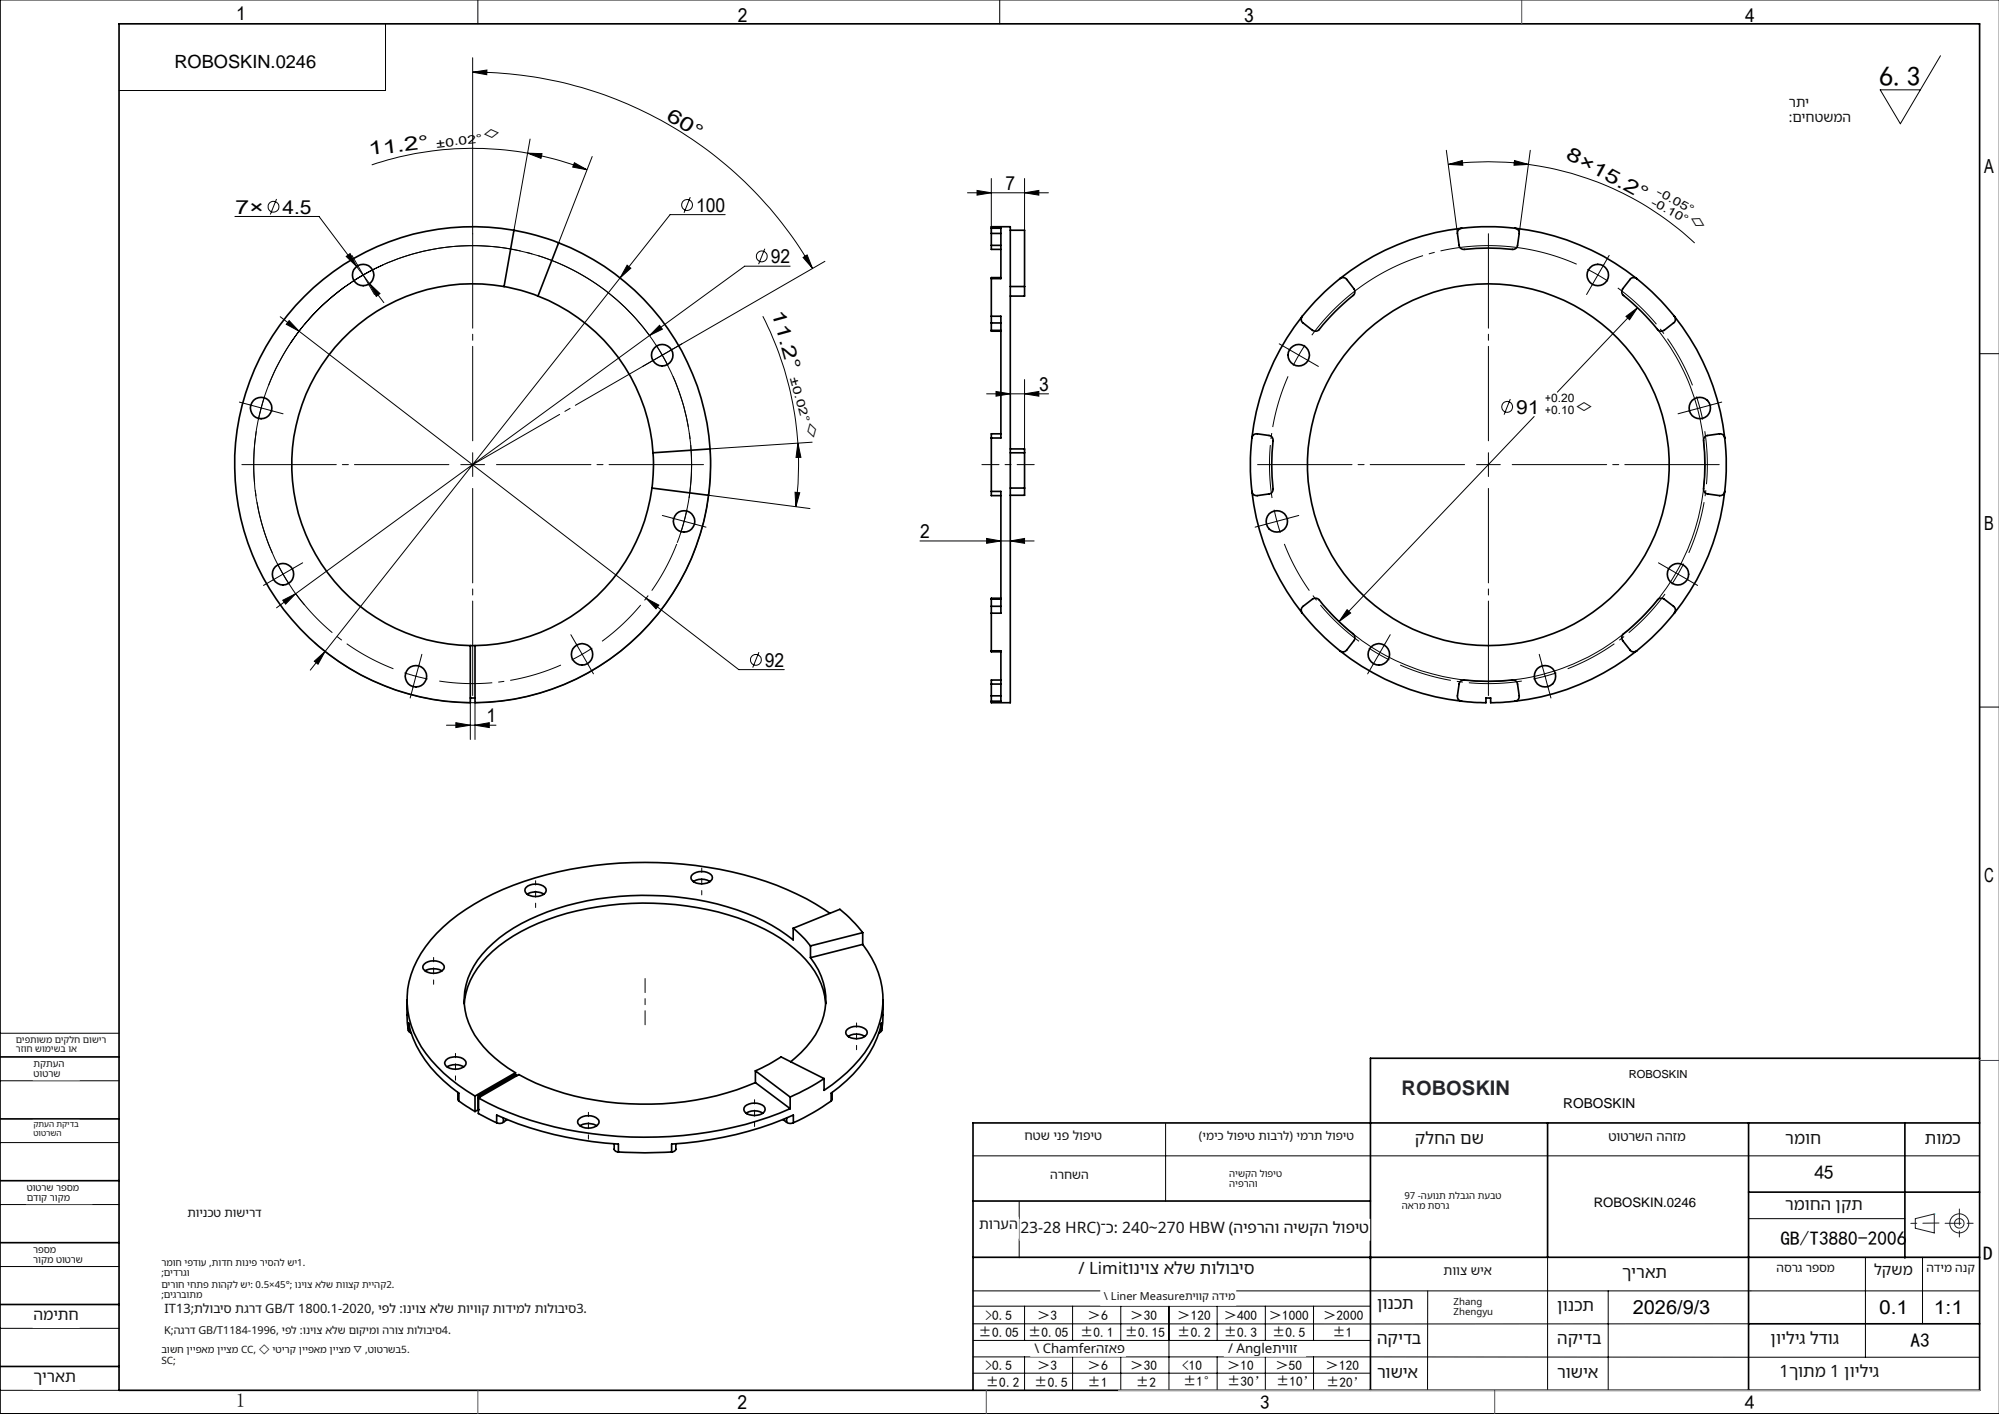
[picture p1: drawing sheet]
<svg xmlns="http://www.w3.org/2000/svg" width="420mm" height="297mm" viewBox="0 0 420 297" stroke-linecap="round" stroke-linejoin="round" font-family="sans-serif">
<g fill="none" stroke="#000" stroke-width=".21">
<path d="M100.4 0v5M210 0v5M420 0h-419.9v297h419.9M81 5v14h-56M99.3 12.1v37M99.3 15.2l3-.5v1zM99.3 15.2a82.4 82.4 0 0 1 71.4 41.2M407.7 11.7l-8.4 14.3-4.3-7.1h8.5M110.8 32.2l3.1 .1-.2 1zM110.8 32.2a64.2 64.2 0 0 1 12.5 3.5M110.8 32.2a66.6 66.6 0 0 0-32.7 2.4M111.4 29.2l-3.4 19.2"/>
<path d="M120.7 34.2l2.6 1.5-3-.6zM124.4 32.9l-7 18.1M208.3 37.5v11.5M215.3 37.5v10.9M303.9 31.6l2.3 17.4M304.3 34.5l2.9-.8 .1 1zM304.3 34.5a63 63 0 0 1 16.8 0M318.2 33.7l2.9 .8-3 .2zM321.1 34.5a63.7 63.7 0 0 1 35 16.5M321.5 31.6l-2.3 17.4M49.4 45.5h17.6l7.9 10.5M58.1 41.8l-1.3 3.2"/>
<path d="M72.7 53.9l.9-.6 1.3 2.7zM74.9 56l5.7 7.6M77.6 59.6l2.2 2.1-.7 .6zM80.5 55.6a45.9 45.9 0 0 0-16.5 71.5M131.8 55.7l.7 .6-2.2 2.1zM145 41.4l-1.3 3.3M152.4 45.1h-11.6l-72.5 91.7M160.7 52.2l-1.3 3.3M166 55.9h-9.5l-20 14.6M168.7 54.1l.9-.6 1.1 2.9zM173.3 54.9l-34.2 19.7M203.3 40.5h17"/>
<path d="M205.3 40l3 .5-3 .5zM215.3 40.5l3-.5v1zM58.9 66.5l76.8 59.2M60.7 67.3l2.1 2.3-2.7-1.5zM61.1 72a46 46 0 0 1 59.3-15.2 46 46 0 0 1 21.9 57.2M136.5 70.5l-74.4 54.2M138.6 68.3l.6 .8-2.7 1.4zM160.3 66.4a69.3 69.3 0 0 1 7.3 26.7M215.3 79.7v15.4M341.6 66.5l2.5-1.9-1.7 2.6zM344.1 64.6l-16.9 17.8M348.3 69.2a45.5 45.5 0 0 1-5.9 62.9 45.5 45.5 0 0 1-63.1-3.7"/>
<path d="M415.9 74.3h4.1M167.6 93.1l.7 3h-1zM167.6 93.1a74.4 74.4 0 0 1-.4 13.3M170.6 92.9l-21.4 1.4a50 50 0 0 1-28 48.3 50 50 0 0 1-55.2-7.7M207.3 82.7h13M209.3 82.2l3 .5-3 .5zM215.3 82.7l3-.5v1zM317.3 83.8l-1.3 3.3M322.3 87.5l-41 43.1M148.9 104l21.3 2.8M167 103.4l1 .1-.8 2.9zM193.3 113.6h24"/>
<path d="M207.3 113.1l3 .5-3 .5zM212.3 113.6l3-.5v1zM59.4 126.1l2.7-1.4-2.1 2.2zM62.1 124.7l-4 3M66 138.9l2.3-2.1-1.5 2.7zM68.3 136.8l-3.1 4M88.1 139.6l-.7 2.4M135.7 125.7l2.7 1.4-.6 .8zM135.7 125.7l19.5 14.9h9.6M159.5 137l-1.3 3.2M283 128.1l.8 .7-2.5 1.8zM324 139.6l.6 2.4"/>
<path d="M85 141.3l2.4 .7M87.4 142l2.4 .6M87.4 142l-.7 2.5M93.8 152.3h10.4M95.8 151.8l3 .5-3 .5zM98.8 147.6v7.7M99.8 152.3l3-.5v1zM99.8 147.6v7.7M324.6 142l-2.4 .6M324.6 142l.7 2.5M327 141.3l-2.4 .7M415.9 148.5h4.1"/>
<path d="M0 217h25M0 227h25M0 240h25M244.9 236v16.3M0 253h25M204.4 242.8h211.5M214.1 252.4v11.8M367.4 256h32.8M0 266h25M0 279h25M204.4 271.1h211.5M204.4 278.1h163"/>
<path d="M204.4 274.4h83.5M215.3 274.4v7.1M225.4 274.4v7.1M235.5 274.4v7.1M245.6 274.4v17.6M255.7 274.4v7.1M265.9 274.4v7.1M276 274.4v7.1M300 271.1l-.1 21M325.2 264.1v27.9M337.9 271.1v20.9M391.9 264.1v21"/>
<path d="M403.9 264.1v14M0 292h25M204.4 285l211.5 .1M204.4 288.4h83.5M204.5 281.5h83.5M215.3 285v7M225.4 285v7M235.5 285v7M255.7 285v7M265.9 285v7M276 285v7M287.9 292h128"/>
<circle cx="57.5" cy="43.4" r="1.14"/>
<circle cx="144.3" cy="43" r="1.14"/>
<circle cx="160" cy="53.9" r="1.15"/>
<circle cx="316.7" cy="85.5" r="1.15"/>
<circle cx="158.8" cy="138.6" r="1.14"/>
</g>
<g fill="none" stroke="#000" stroke-width=".21" stroke-dasharray="30.5 1.3 1.3 1.3" stroke-linecap="butt">
<path d="M76.3 57.8l-2.1 1.3M76.3 57.8l2.2-1.2M335.7 57.8l-2.2-1.2M335.7 57.8l2.2 1.3M139.2 74.6l-1.4-2.1M139.2 74.6l1.1 2.2M272.9 74.6l-1.2 2.2M272.9 74.6l1.3-2.1M54.9 85.7l-.6 2.4M54.9 85.7l.7-2.4M357.2 85.7l-.8-2.4M357.2 85.7l.5 2.4"/>
<path d="M143.7 109.5l.6-2.4M143.7 109.5l-.7 2.4M268.3 109.5l.7 2.4M268.3 109.5l-.6-2.4M59.5 120.6l1.3 2.1M59.5 120.6l-1.2-2.2M122.3 137.4l2.1-1.3M122.3 137.4l-2.2 1.2M289.7 137.4l2.2 1.2M289.7 137.4l-2.1-1.3M352.6 120.6l1.2-2.2M352.6 120.6l-1.3 2.1"/>
</g>
<path d="M331.3 55.5a46 46 0 0 0-55.7 14.9M136.4 70.4a46 46 0 0 0-55.6-14.9" fill="none" stroke="#000" stroke-width=".21" stroke-dasharray="30.5 1.3 1.3 1.3" stroke-dashoffset="1.3" stroke-linecap="butt"/>
<path d="M72.1 60.5a46 46 0 0 0-15.7 20.4M270.6 79a46 46 0 0 0-3.3 25.6M53.9 90.6a46 46 0 0 0 3.3 25.5M355.6 80.9a46 46 0 0 0-15.7-20.4M144.8 104.6a46 46 0 0 0-3.4-25.6M269.8 114.2a46 46 0 0 0 15.7 20.5M354.8 116.1a46 46 0 0 0 3.4-25.5M62.2 124.8a46 46 0 0 0 20.5 15.7M126.5 134.7a46 46 0 0 0 15.7-20.5M294.2 139.7a46 46 0 0 0 25.5 3.4M92.3 143.1a46 46 0 0 0 25.6-3.4M329.4 140.5a46 46 0 0 0 20.4-15.7" fill="none" stroke="#000" stroke-width=".21" stroke-dasharray="30.5 1.3 1.3 1.3" stroke-dashoffset="19.3" stroke-linecap="butt"/>
<g fill="none" stroke="#191924" stroke-width=".21">
<path d="M402.4 256l4-1v4l-4-1z"/>
<circle cx="411.7" cy="257" r="1"/>
<circle cx="411.7" cy="257" r="2"/>
</g>
<g fill="none" stroke="#000" stroke-width=".21" stroke-dasharray="30.5 1.3 1.3 1.3">
<path d="M75.1 55.6l-1.2-2M76.3 57.8l-1.2-2.2M76.3 57.8l1.3 2.1M77.6 59.9l1.1 2M334.5 59.9l-1.2 2M335.7 57.8l1.3-2.2M335.7 57.8l-1.2 2.1M337 55.6l1.1-2M137 75.8l-2 1.2M139.2 74.6l2.1-1.3M139.2 74.6l-2.2 1.2M141.3 73.3l2-1.1"/>
<path d="M270.7 73.3l-1.9-1.1M272.9 74.6l-2.2-1.3M272.9 74.6l2.2 1.2M275.1 75.8l1.9 1.2M52.5 85l-2.2-.5M54.9 85.7l-2.4-.7M54.9 85.7l2.4 .6M57.3 86.3l2.2 .6M99.3 97.6v-2.5M99.3 97.6h-2.5M99.3 97.6v2.5M99.3 97.6h2.5"/>
<path d="M312.7 97.6v-2.5M312.7 97.6h-2.5M312.7 97.6v2.5M312.7 97.6h2.5M354.7 86.3l-2.1 .6M357.2 85.7l2.4-.7M357.2 85.7l-2.5 .6M359.6 85l2.1-.5M61.6 119.3l2-1.1M141.3 108.8l-2.1-.5M143.7 109.5l2.5 .6M143.7 109.5l-2.4-.7"/>
<path d="M146.2 110.1l2.1 .6M265.9 110.1l-2.2 .6M268.3 109.5l-2.4 .6M268.3 109.5l2.4-.7M270.7 108.8l2.2-.5M350.4 119.3l-2-1.1M57.3 121.8l-1.9 1.2M59.5 120.6l-2.2 1.2M59.5 120.6l2.1-1.3M88.1 139.6l.5-2.2M121.1 135.3l-1.2-2M122.3 137.4l1.3 2.2"/>
<path d="M122.3 137.4l-1.2-2.1M123.6 139.6l1.1 1.9M288.5 139.6l-1.2 1.9M289.7 137.4l-1.2 2.2M289.7 137.4l1.3-2.1M291 135.3l1.1-2M324 139.6l-.6-2.2M352.6 120.6l2.1 1.2M352.6 120.6l-2.2-1.3M354.7 121.8l2 1.2M86.8 144.4l-.6 2.2M325.3 144.4l.6 2.2"/>
</g>
<path d="M94.3 97.6h-43.5M99.3 92.6v-43.5M104.3 97.6h43.5M307.7 97.6h-43.5M312.7 92.6v-43.5M317.7 97.6h43.5M99.3 102.6v43.5M312.7 102.6v43.5" fill="none" stroke="#000" stroke-width=".21" stroke-dasharray="30.5 1.3 1.3 1.3" stroke-dashoffset="10.6"/>
<path d="M217.3 97.6h-11" fill="none" stroke="#000" stroke-width=".21" stroke-dasharray="30.5 1.3 1.3 1.3" stroke-dashoffset="26.9"/>
<path d="M135.5 205.5v9.7" fill="none" stroke="#000" stroke-width=".21" stroke-dasharray="30.5 1.3 1.3 1.3" stroke-dashoffset="27.5"/>
<path d="M112.5 190.6v-5.6M147.4 188v-5.7M91.1 206.7v-5.6M95.7 226.9v-5.6M123.6 239.3v-5.7M158.5 236.6v-5.6M180 220.5v-5.6" fill="none" stroke="#000" stroke-width=".21" stroke-dasharray="30.5 1.3 1.3 1.3" stroke-dashoffset="29.6"/>
<path d="M99.3 97.6l39.9-23" fill="none" stroke="#000" stroke-width=".21" stroke-dasharray="30.5 1.3 1.3 1.3" stroke-dashoffset="9.4"/>
<g fill="none" stroke="#000" stroke-width=".35">
<path d="M25 5h390.9v287h-390.9zM108 48.4a49.7 49.7 0 0 1 9.4 2.6M108 48.4a50 50 0 0 0-58.5 44.6 50 50 0 0 0 49.3 54.6v-12M108 48.4l-2.1 11.8M117.4 51a49.9 49.9 0 0 1 31.8 43.3M117.4 51l-4.4 11.2M208.3 47.9v-.3h4v100h-4v-.3M208.3 58.5v7.9M208.3 47.9h2v10.6h-2M208.3 47.9v1.1M208.3 51.5v.9h2M208.3 49v2.5"/>
<path d="M208.3 49h2M208.3 51.5h2M210.3 58.3h-2v.2M212.3 48.4h3v11.8M281.5 58.5a1.02 1.02 0 0 1 1.5 .2l1.5 2a1.03 1.03 0 0 1-.2 1.4 56.4 56.4 0 0 0-7.4 7.4l-.6 .1-.5-.2-2-1.6a.99 .99 0 0 1-.2-1.4M281.5 58.5a52.3 52.3 0 0 0-7.9 7.9M307.1 47.9a.97 .97 0 0 0-.9 1.1l.4 2.5a.98 .98 0 0 0 1.1 .9 58.4 58.4 0 0 1 10.4-.1l.5-.2 .2-.4 .4-2.7a.97 .97 0 0 0-.9-1.1M307.1 47.9a49.7 49.7 0 0 1 11.2 0M307.1 47.9a50.4 50.4 0 0 0-25.6 10.6M318.3 47.9a50.4 50.4 0 0 1 25.6 10.6M343.9 58.5a.99 .99 0 0 0-1.4 .2l-1.6 2a1.03 1.03 0 0 0 .2 1.4 56.4 56.4 0 0 1 7.4 7.4l.6 .1 .5-.2 2-1.6a.99 .99 0 0 0 .2-1.4M343.9 58.5a52.3 52.3 0 0 1 7.9 7.9"/>
<path d="M105.9 60.2a35 35 0 0 1 7.1 2M105.9 60.2a38 38 0 0 0-44.4 33.8 38 38 0 0 0 37.3 41.6M113 62.2a37.8 37.8 0 0 1 24.2 32.9M208.3 66.4h2v25.6h-2M208.3 66.4v1.4M208.3 69.4v.2h2M208.3 67.8h2M208.3 67.8v1.6M208.3 69.4h2M212.3 60.2h3M215.3 60.2v2h-3M273.6 66.4a50.4 50.4 0 0 0-10.6 25.6"/>
<path d="M351.8 66.4a49.6 49.6 0 0 1 10.6 25.6M137.2 95.1a39 39 0 0 1-.2 7.4M149.2 94.3a51.9 51.9 0 0 1-.3 9.7M149.2 94.3l-12 .8M208.3 92v11.2M210.3 91.1h-2v.9M212.3 94.3h3v.8M212.3 95.1h3M215.3 95.1v7.4M263 92a.98 .98 0 0 1 1.2-.9l2.4 .4a.98 .98 0 0 1 .9 1.1 58.4 58.4 0 0 0-.1 10.4l-.2 .5-.4 .2-2.6 .4a.98 .98 0 0 1-1.2-.9M263 92a49.7 49.7 0 0 0 0 11.2M362.4 92a.97 .97 0 0 0-1.1-.9l-2.5 .4a.98 .98 0 0 0-.9 1.1 58.4 58.4 0 0 1 .1 10.4l.2 .5 .4 .2 2.7 .4a.97 .97 0 0 0 1.1-.9"/>
<path d="M362.4 92a49.7 49.7 0 0 1 0 11.2M137 102.5a38 38 0 0 1-37.2 33.1M137 102.5l11.9 1.5M148.9 104a50 50 0 0 1-49.1 43.6v-12M208.3 103.2h2v25.6h-2M208.3 103.2v.9h2M212.3 102.5h3M215.3 102.5v1.5h-3M263 103.2a50.4 50.4 0 0 0 10.6 25.6M362.4 103.2a49.6 49.6 0 0 1-10.6 25.6M98.8 135.6h1M208.3 136.7h2v10.6h-2"/>
<path d="M208.3 128.8v7.9M208.3 127.3v1.5M208.3 136.7v.2h2M208.3 127.3h2M208.3 125.8h2M208.3 125.8v1.5M210.3 125.7h-2v.1M273.6 128.8a1.02 1.02 0 0 1 .2-1.5l2-1.5a1.08 1.08 0 0 1 1.4 .2 53.9 53.9 0 0 0 7.4 7.5v.9l-1.6 2.1a1.02 1.02 0 0 1-1.5 .2M273.6 128.8a52.3 52.3 0 0 0 7.9 7.9M281.5 136.7a50.4 50.4 0 0 0 25.6 10.6M343.9 136.7a50.4 50.4 0 0 1-25.6 10.6M351.8 128.8a1.02 1.02 0 0 0-.2-1.5l-2-1.5a1.03 1.03 0 0 0-1.3 .2 56.4 56.4 0 0 1-7.4 7.5l-.2 .5 .2 .5 1.6 2a.99 .99 0 0 0 1.4 .2"/>
<path d="M351.8 128.8a52.3 52.3 0 0 1-7.9 7.9M98.8 146.6h1M208.3 146.2v1.1M208.3 143.7v2.5M208.3 146.2h2M208.3 143.7h2M210.3 142.8h-2v.9M307.1 147.3a.98 .98 0 0 1-.9-1.1l.4-2.5a.98 .98 0 0 1 1.1-.9 58.4 58.4 0 0 0 10.4 .1l.5 .3 .2 .3 .4 2.7a.98 .98 0 0 1-.9 1.1M307.1 147.3l5.1 .3v-1h1v1l5.1-.3M110.6 186.4a3.1 3.1 0 0 1 4.1 .3 1.15 1.15 0 0 1-1.1 1.4 2.89 2.89 0 0 1-3.3-.8v-.6zM110.8 187.8a3.3 3.3 0 0 1 3.5 0M145.5 183.7a3.1 3.1 0 0 1 4.1 .3 1.43 1.43 0 0 1-1.6 1.6 2.33 2.33 0 0 1-2.8-1.2z"/>
<path d="M145.7 185.2a3.4 3.4 0 0 1 3.5 0M166.7 195l9.8-4a31.3 31.3 0 0 1 4.8 4.9M166.7 195v2.4a45.5 45.5 0 0 0-22.7-8.8 58.6 58.6 0 0 0-34.5 5.4 23.1 23.1 0 0 0-11.2 11.5 14 14 0 0 0 3.3 14.3 28 28 0 0 0 6.7 5.5M166.7 195l2.4 2.2 1.2 1.5M170.3 198.7v2.5M174.4 191.8a60.1 60.1 0 0 0-25.7-9.6 81.1 81.1 0 0 0-43 4.6 38.8 38.8 0 0 0-16.3 12 18 18 0 0 0 .1 22.5 33.8 33.8 0 0 0 10.3 8.9M181.3 198.4a18 18 0 0 1 .4 22.7 33.2 33.2 0 0 1-8.6 7.9v-2.4M181.3 195.9v2.5M181.3 198.4l-11 2.8M181.3 195.9l-11 2.8M85.5 210l.1 4.9 .2 1.6M85.8 216.5v-1.6a23.6 23.6 0 0 0 9 13.4l1.6 1.3v1.7"/>
<path d="M85.8 216.5l.6 .5M89.1 202.5a3 3 0 0 1 4.2 .3 1.47 1.47 0 0 1-1.6 1.6 2.78 2.78 0 0 1-2.8-.9v-.7zM89.3 203.9a3.6 3.6 0 0 1 3.6 0M97.5 210.8a17.2 17.2 0 0 1 7.3-12.1 46.8 46.8 0 0 1 23.2-8.6 60.5 60.5 0 0 1 30.9 4.2 26.6 26.6 0 0 1 13 11 14.1 14.1 0 0 1 1.6 5.5M170.3 201.2a13.7 13.7 0 0 1 .2 17.4 24.2 24.2 0 0 1-4.4 4.4M178 216.2a3.1 3.1 0 0 1 4.1 .3 1.43 1.43 0 0 1-1.6 1.6 2.33 2.33 0 0 1-2.8-1.2zM178.2 217.7a3.4 3.4 0 0 1 3.5 0M185.2 216.5v-1.6a23.6 23.6 0 0 1-8.9 13.4l-1.7 1.3v1.7M185.2 216.5l-.5 .5M185.5 210v4.9l-.3 1.6M0 222h25M0 235h25"/>
<path d="M93.7 222.6a3 3 0 0 1 4.2 .4 1.43 1.43 0 0 1-1.6 1.5 2.7 2.7 0 0 1-2.8-.9l-.1-.3zM93.9 224.1a3.6 3.6 0 0 1 3.5 0M96.2 229.5v1.5l.2 .3M96.4 231.3l3.4 2.2M99.8 230.2v3.3M100.5 230.2v3.7l3.9 1.9M100.5 233.1h.1M100.5 233.1l-.7 .4M100.5 230.2l.4 .2M104.4 235.8v-1.6a73.2 73.2 0 0 0 25.5 6.1v1.7M105.8 235.7a1.37 1.37 0 0 1-1.4 .1M105.8 234.8v.9"/>
<path d="M106.5 235.2l-.7 .5M108.3 225.7l.4 .2M108.3 225.3v.4M108.3 225.3l-8.5 4.9M108.3 225.7l-7.8 4.5M121.7 235a3.1 3.1 0 0 1 4.1 .3 1.47 1.47 0 0 1-1.6 1.6 2.4 2.4 0 0 1-2.8-1.2zM121.8 236.5a3.4 3.4 0 0 1 3.6 0M156.6 232.3a3.1 3.1 0 0 1 4.1 .4 1.38 1.38 0 0 1-1.6 1.5 2.6 2.6 0 0 1-2.7-.9v-.6zM156.8 233.8a3.3 3.3 0 0 1 3.5 0M158.7 227.4a61.7 61.7 0 0 1-46.1 .1l-3.6-1.8-8.5 4.9a72.3 72.3 0 0 0 34.8 8.3 76.3 76.3 0 0 0 30.7-6M158.7 224.9l2.8-1.3 2.6-1.6 9 4.6M158.7 227.4l7.3 5.5"/>
<path d="M158.7 224.9v2.5M158.7 224.9l7.3 5.5M164.5 235.2l.8 .5M165.3 235.7a1.37 1.37 0 0 0 1.4 .1M165.3 234.8v.9M166 230.4v2.5M166.7 235.8v-1.6a73.2 73.2 0 0 1-25.6 6.1v1.7M173.1 226.6a46.5 46.5 0 0 1-7.1 3.8M174.6 231.3a47.4 47.4 0 0 1-7.9 4.5M174.8 229.5v1.5l-.2 .3M325.2 235.9v28.2M367.4 235.9v56.1"/>
<path d="M400.2 235.9v28.3M415.9 235.9h-211.5v56.1M415.9 222.3h-128v69.7M0 248h25M129 240.2v1.2a.85 .85 0 0 0 .9 .6M129.9 242a88.7 88.7 0 0 0 11.2 0M142 240.2v1.2a.85 .85 0 0 1-.9 .6M204.4 252.3h83.5M367.4 250.4h48.5M0 261h25M0 274h25M204.4 264.1h211.5"/>
<path d="M367.4 278.1h48.5M0 287h25"/>
<circle cx="76.3" cy="57.8" r="2.25"/>
<circle cx="335.7" cy="57.8" r="2.25"/>
<circle cx="139.1" cy="74.6" r="2.25"/>
<circle cx="272.9" cy="74.6" r="2.25"/>
<circle cx="54.9" cy="85.7" r="2.24"/>
<circle cx="312.7" cy="97.6" r="38"/>
<circle cx="357.1" cy="85.7" r="2.25"/>
<circle cx="143.7" cy="109.5" r="2.24"/>
<circle cx="268.3" cy="109.5" r="2.25"/>
<circle cx="59.5" cy="120.6" r="2.26"/>
<circle cx="122.3" cy="137.4" r="2.26"/>
<circle cx="289.7" cy="137.4" r="2.25"/>
<circle cx="352.5" cy="120.6" r="2.25"/>
<circle cx="87.4" cy="142" r="2.24"/>
<circle cx="324.6" cy="142.1" r="2.25"/>
</g>
<path d="M407.4 256.9l-5.9 .1M408.7 256.9h6M411.7 253.9v6" fill="none" stroke="#191924" stroke-width=".21" stroke-dasharray="6.3 1.3 1.3 1.3" stroke-dashoffset="3"/>
<path d="M235 292h180.9" fill="none" stroke="#c0c0c0" stroke-width=".21"/>
<path d="M319.7 0v5M415.9 222.7h4.1M100.4 292v5M207.2 292v5M314 292v5" fill="none" stroke="#00f" stroke-width=".21"/>
<path d="M406.4 255h.1" fill="none" stroke="#0ff" stroke-width=".21"/>
<g fill="#000">
<path d="M120.7 34.2l2.6 1.5-3-.6zM110.8 32.2l3.1 .1-.2 1z"/>
<path d="M318.2 33.7l2.9 .8-3 .2zM304.3 34.5l2.9-.8 .1 1z"/>
<path d="M168.7 54.1l.9-.6 1.1 2.9zM99.3 15.2l3-.5v1z"/>
<path d="M215.3 40.5l3-.5v1zM205.3 40l3 .5-3 .5z"/>
<path d="M215.3 82.7l3-.5v1zM209.3 82.2l3 .5-3 .5zM212.3 113.6l3-.5v1zM207.3 113.1l3 .5-3 .5z"/>
<path d="M167 103.4l1 .1-.8 2.9zM167.6 93.1l.7 3h-1z"/>
<path d="M66 138.9l.8 .6 1.5-2.7zM131.8 55.7l-1.5 2.7 2.2-2.1zM77.6 59.6l1.5 2.7 .7-.6zM72.7 53.9l2.2 2.1-1.3-2.7zM59.4 126.1l.6 .8 2.1-2.2zM138.6 68.3l-2.1 2.2 2.7-1.4zM60.7 67.3l-.6 .8 2.7 1.5zM135.7 125.7l2.1 2.2 .6-.8zM283 128.1l-1.7 2.5 2.5-1.8zM341.6 66.5l.8 .7 1.7-2.6z"/>
<path d="M95.8 151.8l3 .5-3 .5zM99.8 152.3l3-.5v1z"/>
</g>
<g fill="#fff" stroke="#fff" stroke-width=".35">
<path d="M36.7 9.6h31v5.9h-31z"/>
<path d="M334.9 250.2h22.4v4.3h-22.4z"/>
<path d="M39.4 253.5h15.6v4.9h-15.6z"/>
<path d="M33.9 264.1h31.4v4.3h-31.4z"/>
<path d="M33.9 268.9h56v4.3h-56z"/>
<path d="M33.9 273.7h90.2v4.2h-90.2z"/>
<path d="M33.9 278.4h61.5v4.3h-61.5z"/>
<path d="M33.9 282.5h54.1v4.4h-54.1z"/>
<path d="M375.9 20.2h17.4v6h-17.4z"/>
<path d="M5.6 248.5h13.6v4.3h-13.6z"/>
<path d="M7 274.5h9.6v4.3h-9.6z"/>
<path d="M7 287.5h9.6v4.3h-9.6z"/>
<path d="M7 261.5h10.9v4.2h-10.9z"/>
<path d="M3.3 217.4h19.1v4.2h-19.1z"/>
<path d="M7 235.4h9.6v4.2h-9.6z"/>
<path d="M7.1 222.5h9.5v4.2h-9.5z"/>
<path d="M294.5 250.2h24.5v4.3h-24.5z"/>
<path d="M404.4 237.3h8.2v4.2h-8.2z"/>
<path d="M215.3 237.3h16.3v4.2h-16.3z"/>
<path d="M251.9 237.3h32.6v4.2h-32.6z"/>
<path d="M205.7 255.8h8.2v4.2h-8.2z"/>
<path d="M220.6 245.5h8.2v4.3h-8.2z"/>
<path d="M258.3 245.5h16.3v4.3h-16.3z"/>
<path d="M214.4 256.2h73.3v4.2h-73.3z"/>
<path d="M375.1 237.3h16.3v4.3h-16.3z"/>
<path d="M337.9 237.3h16.3v4.3h-16.3z"/>
<path d="M342.2 224.2h50.8v4.4h-50.8z"/>
<path d="M297.3 237.3h16.3v4.2h-16.3z"/>
<path d="M404.8 265.2h10.2v4.2h-10.2z"/>
<path d="M393.7 265.2h8.2v4.2h-8.2z"/>
<path d="M289.3 272h10.2v4.2h-10.2z"/>
<path d="M303.3 265.5h10.2v4.2h-10.2z"/>
<path d="M289.3 279.5h10.2v4.2h-10.2z"/>
<path d="M327.2 286.5h10.2v4.3h-10.2z"/>
<path d="M373 286.3h36.6v4.2h-36.6z"/>
<path d="M327.2 279.4h10.2v4.2h-10.2z"/>
<path d="M373.2 265.2h12.3v4.2h-12.3z"/>
<path d="M289.3 286.6h10.2v4.2h-10.2z"/>
<path d="M305.4 272.5h12.2v4.3h-12.2z"/>
<path d="M231.3 271.1h28.3v3h-28.3z"/>
<path d="M216.6 281.9h19.8v2.9h-19.8z"/>
<path d="M257.3 281.9h16.9v2.9h-16.9z"/>
<path d="M225.7 264.7h39.5v5.2h-39.5z"/>
<path d="M372 279.5h16.3v4.2h-16.3z"/>
<path d="M340.8 265.5h10.2v4.2h-10.2z"/>
<path d="M327.2 272.5h10.2v4.3h-10.2z"/>
<path d="M375.1 251.4h16.3v4.2h-16.3z"/>
<path d="M328.5 229.2h78.3v4.4h-78.3z"/>
<path d="M342.2 223.6h51.5v3.6h-51.5z"/>
</g>
<text font-size="5.8" x="394.8" y="18">6.3</text>
<text font-size="4.2" fill="#1f2633" x="294.5" y="230">ROBOSKIN</text>
<g font-size="4.1">
<text x="49.6" y="4.3">1</text>
<text x="155.1" y="4.6">2</text>
<text x="261.4" y="4.6">3</text>
<text x="366.6" y="4.6">4</text>
<text x="101.4" y="29.9" transform="rotate(-7 101.4 29.9)">◇</text>
<text x="139.7" y="24.9" transform="rotate(32 139.7 24.9)">6 0 °</text>
<text x="77.6" y="32.7" transform="rotate(-7 77.6 32.7)">1 1 .2 °</text>
<text x="328.8" y="33.3" transform="rotate(28 328.8 33.3)">8 × 1 5 .2 °</text>
<text x="211.3" y="39.9">7</text>
<text x="416.9" y="36.3">A</text>
<text x="49.4" y="44.9">7×</text>
<text x="59.4" y="44.9">4.5</text>
<text x="146.3" y="44.5">100</text>
<text x="354.2" y="47" transform="rotate(28 354.2 47)">◇</text>
<text x="161.9" y="55.3">92</text>
<text x="162.1" y="65.6" transform="rotate(75 162.1 65.6)">1 1 .2 °</text>
<text x="218.3" y="82.1">3</text>
<text x="168.5" y="88.8" transform="rotate(75 168.5 88.8)">◇</text>
<text x="318.6" y="86.9">91</text>
<text x="330.8" y="86.9">◇</text>
<text x="193.3" y="113">2</text>
<text x="416.9" y="111.3">B</text>
<text x="160.7" y="140">92</text>
<text x="102.2" y="151.7">1</text>
<text x="416.9" y="185.3">C</text>
<text x="381.2" y="247.7">45</text>
<text x="374.1" y="261.4">GB/T3880-2006</text>
<text x="416.7" y="264.6">D</text>
<text x="343.1" y="276">2026/9/3</text>
<text x="394.8" y="276">0.1</text>
<text x="406.3" y="276">1:1</text>
<text x="401.4" y="283">A3</text>
<text x="49.6" y="295.6">1</text>
<text x="154.9" y="296">2</text>
<text x="264.7" y="296">3</text>
<text x="366.6" y="296">4</text>
</g>
<text font-size="3.8" x="36.7" y="14.2">ROBOSKIN.0246</text>
<g font-size="3.5" fill="#111">
<text x="297.3" y="240.2">קלחה םש</text>
<text x="375.1" y="240.2">רמוח</text>
<text x="404.4" y="240.2">תומכ</text>
<text x="375.1" y="254.2">רמוחה ןקת</text>
<text x="226.6" y="267.6">/ Limitוניוצ אלש תולוביס</text>
<text x="340.8" y="268.4">ךיראת</text>
<text x="289.3" y="274.9">ןונכת</text>
<text x="327.2" y="275.4">ןונכת</text>
<text x="289.3" y="282.4">הקידב</text>
<text x="327.2" y="282.3">הקידב</text>
<text x="372" y="282.4">ןויליג לדוג</text>
<text x="289.3" y="289.5">רושיא</text>
<text x="327.2" y="289.4">רושיא</text>
<text x="373.9" y="289.2">1ךותמ 1 ןויליג</text>
</g>
<g font-size="3.3" fill="#111">
<text x="214.4" y="258.9">23-28 HRC(־כ: 240~270 HBW )היפרהו הישקה לופיט</text>
<text x="7" y="277.2">המיתח</text>
<text x="7" y="290.3">ךיראת</text>
</g>
<text font-size="3.2" fill="#111" x="393.7" y="267.8">לקשמ</text>
<text font-size="3" fill="#111" x="205.7" y="258.2">תורעה</text>
<g font-size="2.9" fill="#111">
<text x="375.9" y="22.5">רתי</text>
<text x="375.9" y="25.6">:</text>
<text x="376.6" y="25.6">םיחטשמה</text>
</g>
<text font-size="2.9" x="328.5" y="232.7">ROBOSKIN</text>
<g font-size="2.8" fill="#111">
<text x="337.9" y="239.6">טוטרשה ההזמ</text>
<text x="217.4" y="284.1">\ Chamferהזאפ</text>
<text x="258" y="284.2">/ Angleתיווז</text>
</g>
<g font-size="2.8">
<text x="334.9" y="253.6">ROBOSKIN.0246</text>
<text x="205.6" y="280.8">±0.05</text>
<text x="207" y="277.2">&gt;0.5</text>
<text x="216" y="280.8">±0.05</text>
<text x="217.9" y="277.2">＞3</text>
<text x="227" y="280.8">±0.1</text>
<text x="228.5" y="277.2">＞6</text>
<text x="236.3" y="280.8">±0.15</text>
<text x="237.5" y="277.2">＞30</text>
<text x="247.4" y="280.8">±0.2</text>
<text x="247.4" y="277.2">＞120</text>
<text x="257.1" y="280.8">±0.3</text>
<text x="257.1" y="277.2">＞400</text>
<text x="266.6" y="277.2">＞1000</text>
<text x="267.3" y="280.8">±0.5</text>
<text x="278" y="277.2">＞2000</text>
<text x="279.9" y="280.8">±1</text>
<text x="207" y="287.8">&gt;0.5</text>
<text x="217.9" y="287.8">＞3</text>
<text x="228.5" y="287.8">＞6</text>
<text x="237.5" y="287.8">＞30</text>
<text x="248.4" y="287.8">&lt;10</text>
<text x="257.8" y="287.8">＞10</text>
<text x="268" y="287.8">＞50</text>
<text x="278.5" y="287.8">＞120</text>
<text x="207.1" y="291.3">±0.2</text>
<text x="217.3" y="291.3">±0.5</text>
<text x="228.5" y="291.3">±1</text>
<text x="238.7" y="291.3">±2</text>
<text x="248.6" y="291.1">±1°</text>
<text x="257.8" y="291.1">±30’</text>
<text x="268.1" y="291.1">±10’</text>
<text x="278.6" y="291.2">±20’</text>
</g>
<g font-size="2.7" fill="#111">
<text x="303.3" y="267.7">תווצ שיא</text>
<text x="34.6" y="275.9">IT13;תלוביס תגרד GB/T 1800.1-2020, יפל :וניוצ אלש תויווק תודימל תולוביס3.</text>
</g>
<g font-size="2.6" fill="#111">
<text x="215.3" y="239.5">חטש ינפ לופיט</text>
<text x="220.6" y="247.7">הרחשה</text>
<text x="39.4" y="255.7">תוינכט תושירד</text>
</g>
<g font-size="2.5" fill="#111">
<text x="251.9" y="239.4">)ימיכ לופיט תוברל( ימרת לופיט</text>
<text x="373.2" y="267.3">הסרג רפסמ</text>
<text x="404.8" y="267.3">הדימ הנק</text>
</g>
<g font-size="2.4">
<text x="91.7" y="31" transform="rotate(-7 91.7 31)">± 0 .0 2 °</text>
<text x="347.8" y="40.8" transform="rotate(28 347.8 40.8)">-0.05°</text>
<text x="346.7" y="43" transform="rotate(28 346.7 43)">-0.10°</text>
<text x="165.9" y="79.4" transform="rotate(75 165.9 79.4)">± 0 .0 2 °</text>
<text x="324.7" y="84.5">+0.20</text>
<text x="324.7" y="86.9">+0.10</text>
</g>
<text font-size="2.3" x="342.2" y="226.5">ROBOSKIN</text>
<g font-size="2.3" fill="#111">
<text x="231.9" y="273">\ Liner Measureתיווק הדימ</text>
<text x="34.5" y="280.3">K;הגרד GB/T1184-1996, יפל :וניוצ אלש םוקימו הרוצ תולוביס4.</text>
</g>
<g font-size="2.1" fill="#111">
<text x="33.9" y="286.4">SC;</text>
<text x="33.9" y="284.2">בושח ןייפאמ ןייצמ CC, ◇ יטירק ןייפאמ ןייצמ ▽ ,טוטרשב5.</text>
</g>
<g font-size="2" fill="#111">
<text x="3.3" y="219">םיפתושמ םיקלח םושיר</text>
<text x="3.3" y="221">רזוח שומישב וא</text>
<text x="7.1" y="224.2">תקתעה</text>
<text x="7.1" y="226.3">טוטרש</text>
<text x="5.6" y="250.2">טוטרש רפסמ</text>
<text x="258.3" y="247.2">הישקה לופיט</text>
<text x="258.3" y="249.3">היפרהו</text>
<text x="295.1" y="251.9">97 -העונת תלבגה תעבט</text>
<text x="5.6" y="252.3">םדוק רוקמ</text>
<text x="294.5" y="254">הארמ תסרג</text>
<text x="7" y="263.1">רפסמ</text>
<text x="7" y="265.3">רוקמ טוטרש</text>
<text x="33.9" y="265.8">רמוח יפדוע ,תודח תוניפ ריסהל שי1.</text>
<text x="33.9" y="267.9">;</text>
<text x="34.4" y="267.9">םידרגו</text>
<text x="33.9" y="270.6">םירוח יחתפ תוהקל שי: 0.5×45°; וניוצ אלש תווצק תייהק2.</text>
<text x="33.9" y="272.7">;</text>
<text x="34.4" y="272.7">םיגרבותמ</text>
<text x="305.4" y="274.2">Zhang</text>
<text x="305.4" y="276.3">Zhengyu</text>
</g>
<g font-size="1.7" fill="#111">
<text x="7" y="238.6">טוטרשה</text>
<text x="7" y="236.8">קתעה תקידב</text>
</g>
</svg>
